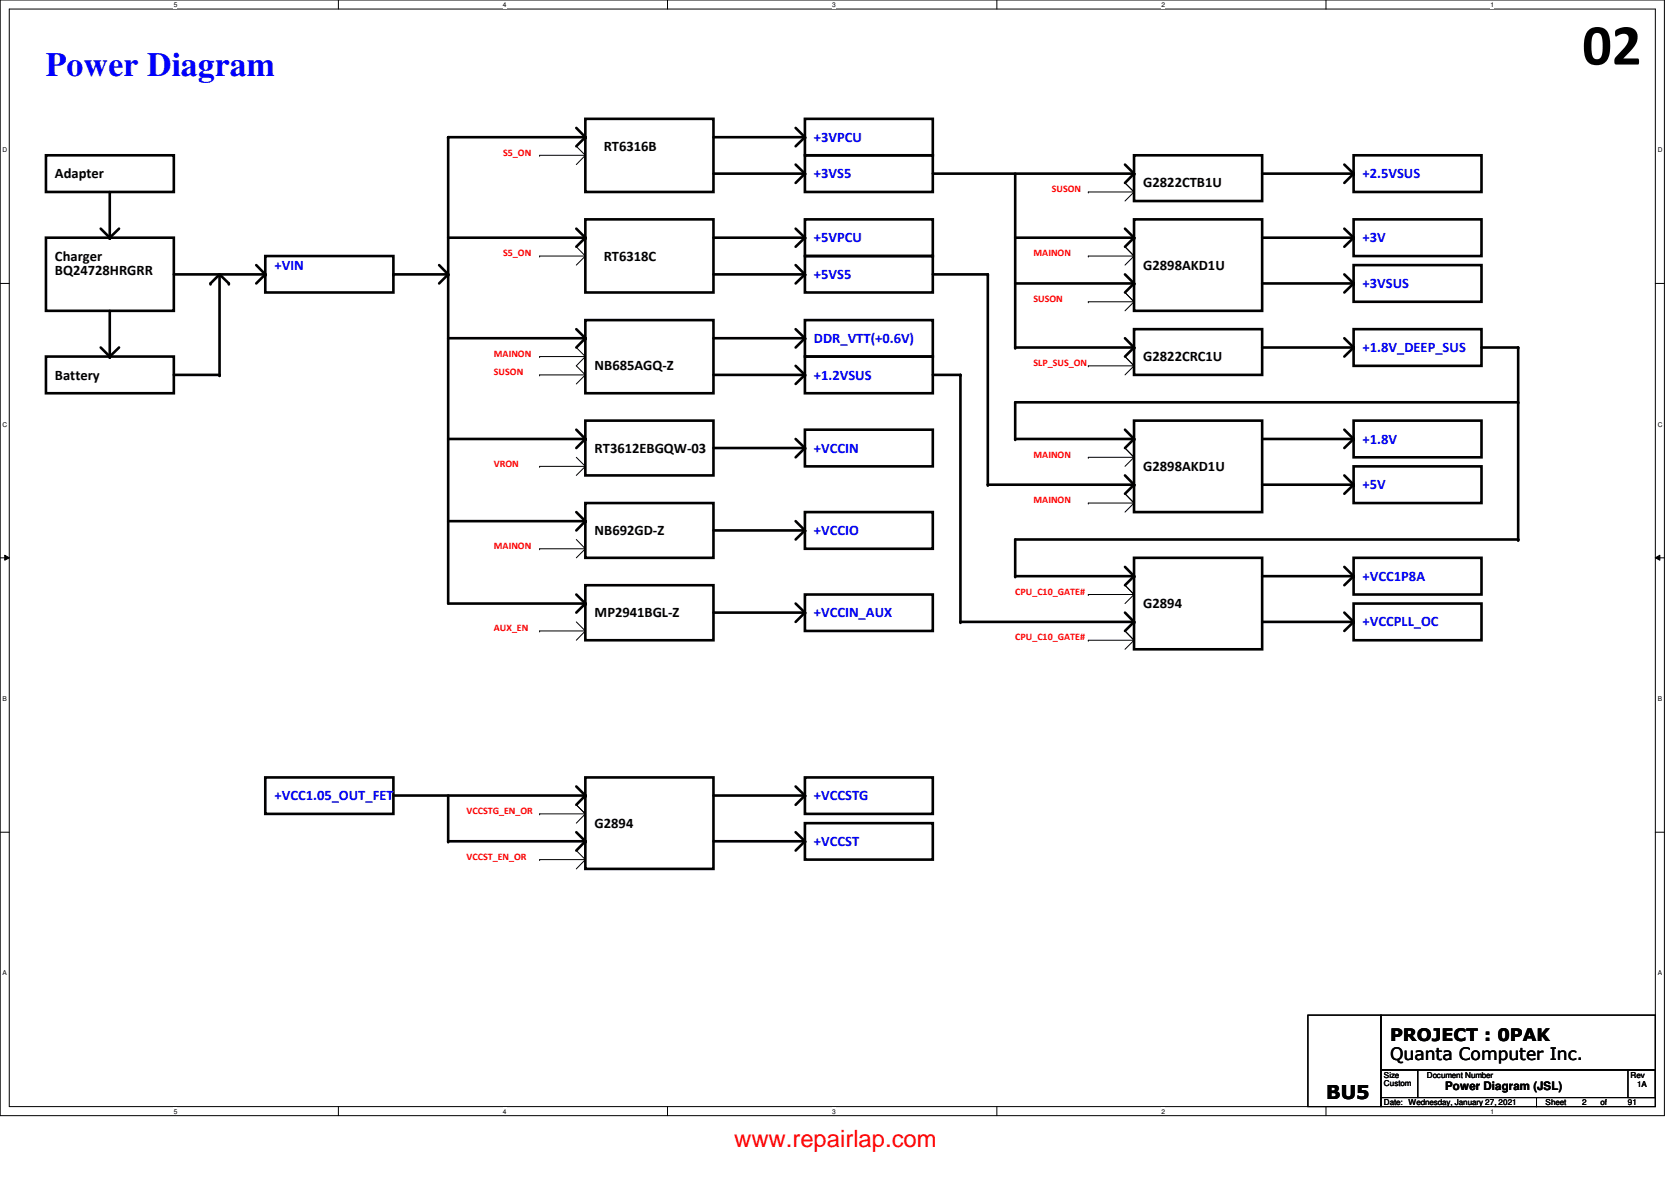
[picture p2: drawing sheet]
<svg xmlns="http://www.w3.org/2000/svg" width="297mm" height="210mm" viewBox="0 0 297 210" stroke-linecap="round" stroke-linejoin="round" font-family="sans-serif">
<path d="M0 0h295.9v198.3h-295.9zM1.6 1.6h292.7v195.1h-292.7z" fill="none" stroke="#000" stroke-width=".18"/>
<g fill="#fff">
<path d="M30.9 .2h.6v1.3h-.6z"/>
<path d="M30.9 196.8h.6v1.4h-.6z"/>
</g>
<path d="M60.2 0v1.6M60.2 196.7v1.6" fill="none" stroke="#000" stroke-width=".18"/>
<g fill="#fff">
<path d="M89.4 .2h.6v1.3h-.6z"/>
<path d="M89.4 196.8h.6v1.4h-.6z"/>
</g>
<path d="M118.7 0v1.6M118.7 196.7v1.6" fill="none" stroke="#000" stroke-width=".18"/>
<g fill="#fff">
<path d="M147.9 .2h.6v1.3h-.6z"/>
<path d="M147.9 196.8h.6v1.4h-.6z"/>
</g>
<path d="M177.2 0v1.6M177.2 196.7v1.6" fill="none" stroke="#000" stroke-width=".18"/>
<g fill="#fff">
<path d="M206.5 .2h.5v1.3h-.5z"/>
<path d="M206.5 196.8h.5v1.4h-.5z"/>
</g>
<path d="M235.7 0v1.6M235.7 196.7v1.6" fill="none" stroke="#000" stroke-width=".18"/>
<g fill="#fff">
<path d="M265 .2h.6v1.3h-.6z"/>
<path d="M265 196.8h.6v1.4h-.6z"/>
<path d="M.5 26h.8v1.3h-.8z"/>
<path d="M294.7 26h.8v1.3h-.8z"/>
<path d="M.5 74.8h.8v1.3h-.8z"/>
<path d="M294.7 74.8h.8v1.3h-.8z"/>
</g>
<path d="M0 50.4h1.6M294.3 50.4h1.6" fill="none" stroke="#000" stroke-width=".18"/>
<g fill="#fff">
<path d="M.5 123.5h.7v1.3h-.7z"/>
<path d="M294.7 123.5h.7v1.3h-.7z"/>
</g>
<path d="M0 99.1h1.6M.8 98.7l.8 .4-.8 .5zM294.3 99.1l.8-.4v.9zM294.3 99.1h1.6" fill="none" stroke="#000" stroke-width=".18"/>
<path d="M.8 98.7l.8 .4-.8 .5zM294.3 99.1l.8-.4v.9z" fill="#000"/>
<g fill="#fff">
<path d="M.5 172.3h.7v1.3h-.7z"/>
<path d="M294.7 172.3h.7v1.3h-.7z"/>
</g>
<g fill="none" stroke="#000" stroke-width=".18">
<path d="M95.9 27.6h.1M95.9 27.6h8.2M102.4 26l1.7 1.6M104.1 27.6h.1M104.1 27.6l-1.7 1.7M193.5 34.1h.1M193.5 34.1h8.1M200 32.5l1.6 1.6M201.6 34.1h.1M201.6 34.1l-1.6 1.6M95.9 45.5h.1M95.9 45.5h8.2"/>
<path d="M102.4 43.9l1.7 1.6M104.1 45.5h.1M104.1 45.5l-1.7 1.6M193.5 45.5h.1M193.5 53.6h.1M193.5 45.5h8.1M193.5 53.6h8.1M200 43.9l1.6 1.6M200 52l1.6 1.6M201.6 45.5h.1M201.6 53.6h.1M201.6 45.5l-1.6 1.6"/>
<path d="M201.6 53.6l-1.6 1.6M95.9 63.4h.1M95.9 66.6h.1M95.9 63.4h8.2M95.9 66.6h8.2M102.4 61.8l1.7 1.6M104.1 63.4h.1M104.1 66.6h.1M104.1 63.4l-1.7 1.6 1.7 1.6M104.1 66.6l-1.7 1.6M193.5 65h.1M193.5 65h8.1"/>
<path d="M200 63.4l1.6 1.6M200 79.6l1.6 1.7M201.6 65h.1M201.6 65l-1.6 1.6M95.9 82.9h.1M95.9 97.5h.1M95.9 82.9h8.2M95.9 97.5h8.2M102.4 81.3l1.7 1.6M102.4 95.9l1.7 1.6M104.1 82.9h.1M104.1 97.5h.1"/>
<path d="M104.1 82.9l-1.7 1.6M104.1 97.5l-1.7 1.6M193.5 81.3h.1M193.5 89.4h.1M193.5 81.3h8.1M193.5 89.4h8.1M200 87.8l1.6 1.6M201.6 81.3h.1M201.6 89.4h.1M201.6 81.3l-1.6 1.6M201.6 89.4l-1.6 1.6M95.9 112.1h.1"/>
<path d="M95.9 112.1h8.2M102.4 110.5l1.7 1.6M104.1 112.1h.1M104.1 112.1l-1.7 1.7M193.5 105.7h.1M193.5 113.8h.1M193.5 105.7h8.1M193.5 113.8h8.1M200 104l1.6 1.7M200 112.1l1.6 1.7M201.6 105.7h.1M201.6 113.8h.1"/>
<path d="M201.6 105.7l-1.6 1.6M201.6 113.8l-1.6 1.6M0 147.9h1.6M95.9 144.7h.1M95.9 152.8h.1M95.9 144.7h8.2M95.9 152.8h8.2M102.4 151.2l1.7 1.6M102.4 143l1.7 1.7M104.1 144.7h.1M104.1 152.8h.1M104.1 144.7l-1.7 1.6"/>
<path d="M104.1 152.8l-1.7 1.6M294.3 147.9h1.6M232.5 180.4h13v16.3h-13zM245.5 180.4h48.8v9.8h-48.8zM245.5 190.2h6.5v4.9h-6.5zM245.5 195.1h27.6v1.6h-27.6zM252 190.2h42.3v4.9h-42.3zM273.1 195.1h21.2v1.6h-21.2zM289.4 190.2h4.9v4.9h-4.9z"/>
</g>
<g fill="none" stroke="#000" stroke-width=".47">
<path d="M8.2 27.6h22.7v6.5h-22.7zM19.5 34.1v8.1M102.4 22.7l1.7 1.7M104.1 39h22.7v13h-22.7zM104.1 21.1h22.7v13h-22.7zM104.1 24.4h-24.4v82.9h24.4M104.1 24.4l-1.7 1.6M126.8 24.4h16.3M126.8 30.9h16.3M141.4 22.7l1.7 1.7M141.4 29.3l1.7 1.6M143.1 27.6h22.7v6.5h-22.7z"/>
<path d="M143.1 21.1h22.7v6.5h-22.7zM143.1 39h22.7v6.5h-22.7zM143.1 24.4l-1.7 1.6M143.1 30.9l-1.7 1.6M165.8 30.9h35.8M180.5 30.9v30.9h21.1M200 29.3l1.6 1.6M201.6 27.6h22.8v8.1h-22.8zM201.6 39h22.8v16.2h-22.8zM201.6 30.9l-1.6 1.6M224.4 30.9h16.2M239 29.3l1.6 1.6"/>
<path d="M240.6 27.6h22.8v6.5h-22.8zM240.6 39h22.8v6.5h-22.8zM240.6 30.9l-1.6 1.6M8.2 42.2h22.7v13h-22.7zM17.9 40.6l1.6 1.6M19.5 55.2v8.2M21.2 40.6l-1.7 1.6M30.9 48.8h16.3M39 48.8l-1.6 1.6M39 48.8l1.7 1.6M39 48.8v17.8h-8.1M45.5 47.1l1.7 1.7"/>
<path d="M47.2 45.5h22.7v6.5h-22.7zM47.2 48.8l-1.7 1.6M69.9 48.8h9.8M78.1 47.1l1.6 1.7M79.7 48.8l-1.6 1.6M79.7 42.2h24.4M102.4 40.6l1.7 1.6M102.4 58.5l1.7 1.6M104.1 56.9h22.7v13h-22.7zM104.1 42.2l-1.7 1.7M126.8 42.2h16.3M126.8 48.8h16.3"/>
<path d="M141.4 40.6l1.7 1.6M141.4 47.1l1.7 1.7M141.4 58.5l1.7 1.6M143.1 45.5h22.7v6.5h-22.7zM143.1 56.9h22.7v6.5h-22.7zM143.1 42.2l-1.7 1.7M143.1 48.8l-1.7 1.6M165.8 48.8h9.8v37.3h26M180.5 42.2h21.1M180.5 50.4h21.1M200 40.6l1.6 1.6M200 48.8l1.6 1.6"/>
<path d="M201.6 58.5h22.8v8.1h-22.8zM201.6 42.2l-1.6 1.7M201.6 50.4l-1.6 1.6M224.4 42.2h16.2M224.4 50.4h16.2M239 40.6l1.6 1.6M239 48.8l1.6 1.6M240.6 47.1h22.8v6.5h-22.8zM240.6 58.5h22.8v6.5h-22.8zM240.6 42.2l-1.6 1.7M240.6 50.4l-1.6 1.6M8.2 63.4h22.7v6.5h-22.7z"/>
<path d="M17.9 61.8l1.6 1.6M21.2 61.8l-1.7 1.6M79.7 60.1h24.4M79.7 78h24.4M102.4 76.4l1.7 1.6M104.1 74.8h22.7v9.7h-22.7zM104.1 60.1l-1.7 1.7M104.1 78l-1.7 1.6M126.8 60.1h16.3M126.8 66.6h16.3M126.8 79.6h16.3M141.4 65l1.7 1.6"/>
<path d="M141.4 78l1.7 1.6M143.1 76.4h22.7v6.5h-22.7zM143.1 63.4h22.7v6.5h-22.7zM143.1 60.1l-1.7 1.7M143.1 66.6l-1.7 1.6M143.1 79.6l-1.7 1.7M165.8 66.6h4.9v43.9h30.9M200 60.1l1.6 1.7M200 76.4l1.6 1.6M201.6 74.8h22.8v16.2h-22.8zM201.6 61.8l-1.6 1.6M201.6 78l-1.6 1.6"/>
<path d="M224.4 61.8h16.2M224.4 78h16.2M239 60.1l1.6 1.7M239 76.4l1.6 1.6M240.6 74.8h22.8v6.5h-22.8zM240.6 61.8l-1.6 1.6M240.6 78l-1.6 1.6M263.4 61.8h6.5v34.1h-89.4v6.5h21.1M269.9 71.5h-89.4v6.5h21.1M79.7 92.6h24.4M102.4 91l1.7 1.6M104.1 89.4h22.7v9.7h-22.7z"/>
<path d="M104.1 92.6l-1.7 1.7M126.8 94.3h16.3M141.4 92.6l1.7 1.7M143.1 91h22.7v6.5h-22.7zM143.1 94.3l-1.7 1.6M200 84.5l1.6 1.6M201.6 99.1h22.8v16.3h-22.8zM201.6 86.1l-1.6 1.7M224.4 86.1h16.2M239 84.5l1.6 1.6M240.6 99.1h22.8v6.6h-22.8zM240.6 82.9h22.8v6.5h-22.8z"/>
<path d="M240.6 86.1l-1.6 1.7M102.4 105.7l1.7 1.6M104.1 104h22.7v9.8h-22.7zM104.1 107.3l-1.7 1.6M126.8 108.9h16.3M141.4 107.3l1.7 1.6M143.1 105.7h22.7v6.4h-22.7zM143.1 108.9l-1.7 1.6M200 100.8l1.6 1.6M200 108.9l1.6 1.6M201.6 102.4l-1.6 1.6M201.6 110.5l-1.6 1.6"/>
<path d="M224.4 102.4h16.2M224.4 110.5h16.2M239 100.8l1.6 1.6M239 108.9l1.6 1.6M240.6 107.3h22.8v6.5h-22.8zM240.6 102.4l-1.6 1.6M240.6 110.5l-1.6 1.6M47.2 138.2h22.7v6.5h-22.7zM102.4 139.8l1.7 1.6M104.1 138.2h22.7v16.2h-22.7zM141.4 139.8l1.7 1.6M143.1 138.2h22.7v6.5h-22.7z"/>
<path d="M69.9 141.4h34.2M79.7 141.4v8.1h24.4M102.4 147.9l1.7 1.6M104.1 141.4l-1.7 1.6M104.1 149.5l-1.7 1.7M126.8 141.4h16.3M126.8 149.5h16.3M141.4 147.9l1.7 1.6M143.1 146.3h22.7v6.5h-22.7zM143.1 141.4l-1.7 1.6M143.1 149.5l-1.7 1.7"/>
</g>
<g fill="#000">
<circle cx="79.7" cy="24.4" r=".23"/>
<circle cx="104.1" cy="24.4" r=".23"/>
<circle cx="143.1" cy="24.4" r=".23"/>
<circle cx="143.1" cy="30.9" r=".23"/>
<circle cx="201.6" cy="30.9" r=".23"/>
<circle cx="240.6" cy="30.9" r=".23"/>
<circle cx="19.5" cy="42.2" r=".23"/>
<circle cx="37.4" cy="50.4" r=".23"/>
<circle cx="40.7" cy="50.4" r=".23"/>
<circle cx="47.2" cy="48.8" r=".23"/>
<circle cx="69.9" cy="48.8" r=".23"/>
<circle cx="79.7" cy="48.8" r=".23"/>
<circle cx="104.1" cy="42.2" r=".23"/>
<circle cx="143.1" cy="42.2" r=".23"/>
<circle cx="143.1" cy="48.8" r=".23"/>
<circle cx="175.6" cy="48.8" r=".23"/>
<circle cx="201.6" cy="42.2" r=".23"/>
<circle cx="201.6" cy="50.4" r=".23"/>
<circle cx="240.6" cy="42.2" r=".23"/>
<circle cx="240.6" cy="50.4" r=".23"/>
<circle cx="19.5" cy="63.4" r=".23"/>
<circle cx="39" cy="66.6" r=".23"/>
<circle cx="104.1" cy="60.1" r=".23"/>
<circle cx="104.1" cy="78" r=".23"/>
<circle cx="143.1" cy="79.6" r=".23"/>
<circle cx="143.1" cy="66.6" r=".23"/>
<circle cx="143.1" cy="60.1" r=".23"/>
<circle cx="170.7" cy="66.6" r=".23"/>
<circle cx="180.5" cy="78" r=".23"/>
<circle cx="180.5" cy="61.8" r=".23"/>
<circle cx="201.6" cy="61.8" r=".23"/>
<circle cx="201.6" cy="78" r=".23"/>
<circle cx="240.6" cy="61.8" r=".23"/>
<circle cx="240.6" cy="78" r=".23"/>
<circle cx="269.9" cy="61.8" r=".23"/>
<circle cx="269.9" cy="71.5" r=".23"/>
<circle cx="104.1" cy="92.6" r=".23"/>
<circle cx="143.1" cy="94.3" r=".23"/>
<circle cx="175.6" cy="86.1" r=".23"/>
<circle cx="201.6" cy="86.1" r=".23"/>
<circle cx="240.6" cy="86.1" r=".23"/>
<circle cx="269.9" cy="95.9" r=".23"/>
<circle cx="104.1" cy="107.3" r=".23"/>
<circle cx="143.1" cy="108.9" r=".23"/>
<circle cx="170.7" cy="110.5" r=".23"/>
<circle cx="180.5" cy="102.4" r=".23"/>
<circle cx="201.6" cy="102.4" r=".23"/>
<circle cx="201.6" cy="110.5" r=".23"/>
<circle cx="240.6" cy="102.4" r=".23"/>
<circle cx="240.6" cy="110.5" r=".23"/>
<circle cx="79.7" cy="149.5" r=".23"/>
<circle cx="104.1" cy="149.5" r=".23"/>
<circle cx="104.1" cy="141.4" r=".23"/>
<circle cx="143.1" cy="141.4" r=".23"/>
<circle cx="143.1" cy="149.5" r=".23"/>
</g>
<text font-size="10.4" x="281.3" y="11.5">02</text>
<text font-size="6" fill="#00f" x="8.2" y="13.6">Power Diagram</text>
<text font-size="4.2" fill="#f00" x="130.5" y="203.9">www.repairlap.com</text>
<text font-size="3.4" x="235.8" y="195.2">BU5</text>
<g font-size="3">
<text x="247.1" y="185.1">PROJECT : 0PAK</text>
<text x="247.1" y="188.3">Quanta Computer Inc.</text>
</g>
<g font-size="2.6">
<text x="107.3" y="26.8">RT6316B</text>
<text x="9.8" y="31.7">Adapter</text>
<text x="203.2" y="33.3">G2822CTB1U</text>
<text x="9.8" y="46.3">Charger</text>
<text x="107.3" y="46.3">RT6318C</text>
<text x="203.2" y="48">G2898AKD1U</text>
<text x="9.8" y="48.9">BQ24728HRGRR</text>
<text x="105.7" y="65.8">NB685AGQ-Z</text>
<text x="203.2" y="64.2">G2822CRC1U</text>
<text x="9.8" y="67.5">Battery</text>
<text x="105.7" y="80.5">RT3612EBGQW-03</text>
<text x="203.2" y="83.7">G2898AKD1U</text>
<text x="105.7" y="95.1">NB692GD-Z</text>
<text x="105.7" y="109.7">MP2941BGL-Z</text>
<text x="203.2" y="108.1">G2894</text>
<text x="105.7" y="147.1">G2894</text>
</g>
<g font-size="2.6" fill="#00f">
<text x="144.7" y="25.2">+3VPCU</text>
<text x="144.7" y="31.7">+3VS5</text>
<text x="242.2" y="31.7">+2.5VSUS</text>
<text x="48.8" y="48">+VIN</text>
<text x="144.7" y="43.1">+5VPCU</text>
<text x="242.2" y="43.1">+3V</text>
<text x="144.7" y="49.6">+5VS5</text>
<text x="242.2" y="51.2">+3VSUS</text>
<text x="144.7" y="61">DDR_VTT(+0.6V)</text>
<text x="242.2" y="62.6">+1.8V_DEEP_SUS</text>
<text x="144.7" y="67.5">+1.2VSUS</text>
<text x="144.7" y="80.5">+VCCIN</text>
<text x="242.2" y="78.8">+1.8V</text>
<text x="242.2" y="87">+5V</text>
<text x="144.7" y="95.1">+VCCIO</text>
<text x="242.2" y="103.2">+VCC1P8A</text>
<text x="144.7" y="109.7">+VCCIN_AUX</text>
<text x="242.2" y="111.3">+VCCPLL_OC</text>
<text x="48.8" y="142.2">+VCC1.05_OUT_FET</text>
<text x="144.7" y="142.2">+VCCSTG</text>
<text x="144.7" y="150.4">+VCCST</text>
</g>
<text font-size="2.1" x="256.9" y="193.7">Power Diagram (JSL)</text>
<g font-size="1.8" fill="#f00">
<text x="89.4" y="27.7">S5_ON</text>
<text x="187" y="34.2">SUSON</text>
<text x="89.4" y="45.6">S5_ON</text>
<text x="183.7" y="45.6">MAINON</text>
<text x="183.7" y="53.7">SUSON</text>
<text x="87.8" y="63.5">MAINON</text>
<text x="183.7" y="65.1">SLP_SUS_ON</text>
<text x="87.8" y="66.7">SUSON</text>
<text x="87.8" y="83">VRON</text>
<text x="183.7" y="81.3">MAINON</text>
<text x="183.7" y="89.5">MAINON</text>
<text x="87.8" y="97.6">MAINON</text>
<text x="180.5" y="105.7">CPU_C10_GATE#</text>
<text x="87.8" y="112.2">AUX_EN</text>
<text x="180.5" y="113.8">CPU_C10_GATE#</text>
<text x="82.9" y="144.7">VCCSTG_EN_OR</text>
<text x="82.9" y="152.9">VCCST_EN_OR</text>
</g>
<g font-size="1.4">
<text x="246" y="191.5">Size</text>
<text x="253.6" y="191.5">Document Number</text>
<text x="289.9" y="191.5">Rev</text>
<text x="246" y="196.4">Date: Wednesday, January 27, 2021</text>
<text x="246" y="193">Custom</text>
<text x="274.7" y="196.4">Sheet</text>
<text x="281.3" y="196.4">2</text>
<text x="284.5" y="196.4">of</text>
<text x="289.4" y="196.4">91</text>
<text x="291" y="193.2">1A</text>
</g>
<g font-size="1.2">
<text x="30.9" y="1.2">5</text>
<text x="89.4" y="1.2">4</text>
<text x="147.9" y="1.2">3</text>
<text x="206.5" y="1.2">2</text>
<text x="265" y="1.2">1</text>
<text x=".5" y="27.1">D</text>
<text x="294.7" y="27.1">D</text>
<text x=".5" y="75.8">C</text>
<text x="294.7" y="75.8">C</text>
<text x=".5" y="124.6">B</text>
<text x="294.7" y="124.6">B</text>
<text x=".5" y="173.4">A</text>
<text x="294.7" y="173.4">A</text>
<text x="30.9" y="197.9">5</text>
<text x="89.4" y="197.9">4</text>
<text x="147.9" y="197.9">3</text>
<text x="206.5" y="197.9">2</text>
<text x="265" y="197.9">1</text>
</g>
</svg>
